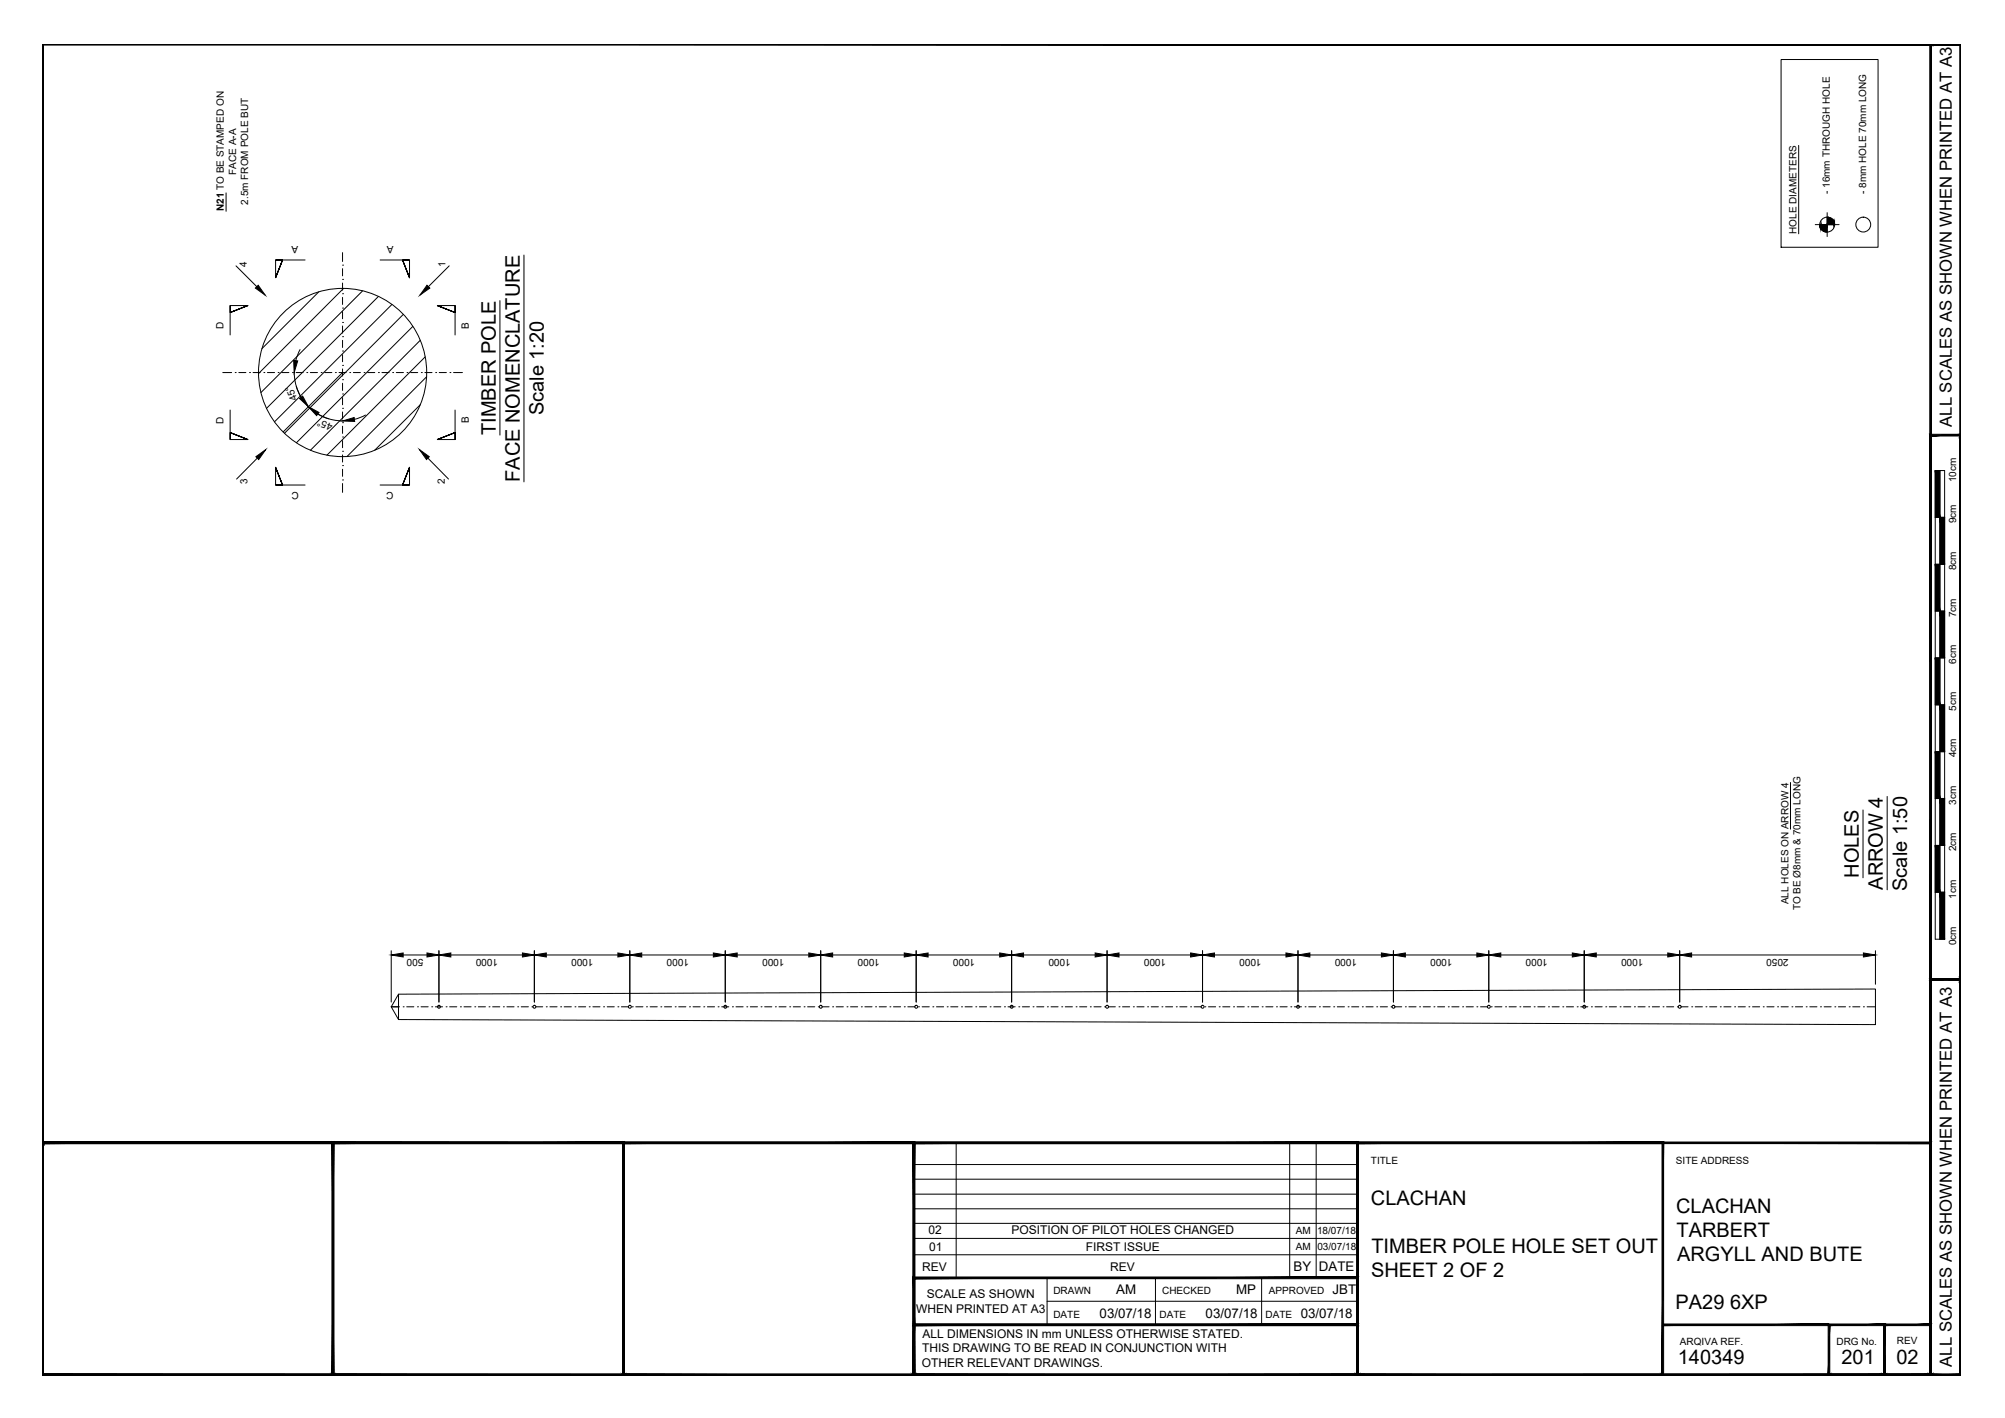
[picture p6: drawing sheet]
<svg xmlns="http://www.w3.org/2000/svg" width="420mm" height="297mm" viewBox="0 0 420 297" stroke-linecap="round" stroke-linejoin="round" font-family="sans-serif">
<g fill="none" stroke="#000" stroke-width=".21">
<path d="M373.2 12.5h20.4v39.3h-20.4zM376.9 30.5v18.5M47.4 40.4v3.9M49.5 55.7l4.3 4.3M57.7 54.5h1.5l-1.5 3.7 1.5-3.7-1.5 3.7v-3.7h6.2M71.8 58.5h.1M71.8 55.5h.1M71.8 52.9v1.9M71.8 56.3v1.5M71.8 59.3v1.5M79.7 54.5h6.1v3.7l-1.4-3.7 1.4 3.7-1.4-3.7h1.4M94.1 55.7l-4.3 4.3"/>
<path d="M109.8 53.4v47.5M380.4 47.1h5M382.9 44.6v5M46.7 78h1.8M48.2 64v1.5l3.7-1.5-3.7 1.5 3.7-1.5h-3.7v6.2M49.3 78h.1M50 78h1.5M52.3 78h.1M53 78h1.5M55.3 78h.1M56 78h1.5M58.3 78h.1"/>
<path d="M59 78h1.5M61.3 78h.1M61.7 78a10.1 10.1 0 0 0 10.1 10.2M62 78h1.5M62.9 73.2l-.9 2.4M64.3 78h.1M65 78h1.5M66.8 61.2l-11.9 11.8M67.3 78h.1M68 78h1.5M70.3 78h.1M71 78h1.5"/>
<path d="M71.8 79.5h.1M71.8 76.5h.1M71.8 73.5h.1M71.8 70.5h.1M71.8 67.5h.1M71.8 64.5h.1M71.8 61.5h.1M71.8 62.3v1.5M71.8 65.3v1.5M71.8 68.3v1.5M71.8 71.3v1.5M71.8 74.3v1.5"/>
<path d="M71.8 77.3v1.5M71.8 78l-12.5 12.5M72 60.4l-17.8 17.9M73.3 78h.1M74 78h1.5M76 60.9l-21.3 21.3M76.3 78h.1M77 78h1.5M79.3 62.1l-23.5 23.5M79.3 78h.1M80 78h1.5M82.1 63.8l-24.6 24.6"/>
<path d="M82.3 78h.1M83 78h1.5M84.5 65.8l-24.9 25M85.3 78h.1M86 78h1.5M86.5 68.4l-24.4 24.4M88.1 71.3l-23 23M88.3 78h.1M89 78h1.5M89.1 74.8l-20.6 20.6M89.4 79l-16.7 16.6M91.3 78h.1"/>
<path d="M92 78h1.5M94.3 78h.1M95 78h1.9M95.4 64v1.5l-3.8-1.5 3.8 1.5-3.8-1.5h3.8v6.2M104.8 63v28.1M48.2 85.9v6.2h3.7l-3.7-1.5 3.7 1.5-3.7-1.5v1.5M53.9 96l-4.3 4.4M62.1 80.9l1 2.3M66.6 86.7l2.3 1M71.8 97.5h.1M71.8 94.5h.1M71.8 91.5h.1"/>
<path d="M71.8 88.5h.1M71.8 85.5h.1M71.8 82.5h.1M71.8 80.3v1.5M71.8 83.3v1.5M71.8 86.3v1.5M71.8 89.3v1.5M71.8 92.3v1.5M71.8 95.3v1.5M71.8 98.3v1.5M76.6 86.9l-2.3 1M88.1 84.8l-9.6 9.5"/>
<path d="M89.7 96l4.3 4.4M95.4 85.9v6.2h-3.8l3.8-1.5-3.8 1.5 3.8-1.5v1.5M405.5 98.6h2v98.1h-2zM406.5 98.6v98.1M57.7 101.6h1.5l-1.5-3.7 1.5 3.7-1.5-3.7v3.7h6.2M71.8 100.5h.1M71.8 101.3v1.8M79.7 101.6h6.1v-3.7l-1.4 3.7 1.4-3.7-1.4 3.7h1.4M405.5 118.2h2M405.5 108.4h2M405.5 137.8h2M405.5 128h2"/>
<path d="M405.5 157.5h2M405.5 147.7h2M375.2 163.9v9.8M390.4 169.7v14.2M395.5 166.8v19.6M405.5 177.1h2M405.5 167.3h2M82 199.2v10.7M92 199.2v10.7M112 199.2v10.7M132 199.2v10.7M152 199.2v10.7"/>
<path d="M172 199.2v10.7M192 199.2v10.7M212 199.2v10.7M232 199.2v10.7M252 199.2v10.7M272 199.2v10.7M292 199.2v10.7M312 199.2v10.7M332 199.2v10.7M352 199.2v10.7M393 199.2v7M405.5 186.9h2"/>
<path d="M82 210.9h1.7M83.5 208.3l309.5-1.1v7.4l-309.5-1zM83.5 208.3v5.3l-1.5-2.7zM84.5 210.9h.1M84.5 200h5M85.2 210.9h1.5M87.5 210.9h.1M88.2 210.9h1.5M90.5 210.9h.1M91.2 210.9h1.5M93.5 210.9h.1M94.2 210.9h1.5"/>
<path d="M94.5 200h15M96.5 210.9h.1M97.2 210.9h1.5M99.5 210.9h.1M100.2 210.9h1.5M102.5 210.9h.1M103.2 210.9h1.5M105.5 210.9h.1M106.2 210.9h1.5M108.5 210.9h.1M109.2 210.9h1.5M111.5 210.9h.1"/>
<path d="M112.2 210.9h1.5M114.5 210.9h.1M114.5 200h15M115.2 210.9h1.5M117.5 210.9h.1M118.2 210.9h1.5M120.5 210.9h.1M121.2 210.9h1.5M123.5 210.9h.1M124.2 210.9h1.5M126.5 210.9h.1M127.2 210.9h1.5"/>
<path d="M129.5 210.9h.1M130.2 210.9h1.5M132.5 210.9h.1M133.2 210.9h1.5M134.5 200h15M135.5 210.9h.1M136.2 210.9h1.5M138.5 210.9h.1M139.2 210.9h1.5M141.5 210.9h.1M142.2 210.9h1.5M144.5 210.9h.1"/>
<path d="M145.2 210.9h1.5M147.5 210.9h.1M148.2 210.9h1.5M150.5 210.9h.1M151.2 210.9h1.5M153.5 210.9h.1M154.2 210.9h1.5M154.5 200h15M156.5 210.9h.1M157.2 210.9h1.5M159.5 210.9h.1M160.2 210.9h1.5"/>
<path d="M162.5 210.9h.1M163.2 210.9h1.5M165.5 210.9h.1M166.2 210.9h1.5M168.5 210.9h.1M169.2 210.9h1.5M171.5 210.9h.1M172.2 210.9h1.5M174.5 210.9h.1M174.5 200h15M175.2 210.9h1.5M177.5 210.9h.1"/>
<path d="M178.2 210.9h1.5M180.5 210.9h.1M181.2 210.9h1.5M183.5 210.9h.1M184.2 210.9h1.5M186.5 210.9h.1M187.2 210.9h1.5M189.5 210.9h.1M190.2 210.9h1.5M192.5 210.9h.1M193.2 210.9h1.5M194.5 200h15"/>
<path d="M195.5 210.9h.1M196.2 210.9h1.5M198.5 210.9h.1M199.2 210.9h1.5M201.5 210.9h.1M202.2 210.9h1.5M204.5 210.9h.1M205.2 210.9h1.5M207.5 210.9h.1M208.2 210.9h1.5M210.5 210.9h.1M211.2 210.9h1.5"/>
<path d="M213.5 210.9h.1M214.2 210.9h1.5M214.5 200h15M216.5 210.9h.1M217.2 210.9h1.5M219.5 210.9h.1M220.2 210.9h1.5M222.5 210.9h.1M223.2 210.9h1.5M225.5 210.9h.1M226.2 210.9h1.5M228.5 210.9h.1"/>
<path d="M229.2 210.9h1.5M231.5 210.9h.1M232.2 210.9h1.5M234.5 210.9h.1M234.5 200h15M235.2 210.9h1.5M237.5 210.9h.1M238.2 210.9h1.5M240.5 210.9h.1M241.2 210.9h1.5M243.5 210.9h.1M244.2 210.9h1.5"/>
<path d="M246.5 210.9h.1M247.2 210.9h1.5M249.5 210.9h.1M250.2 210.9h1.5M252.5 210.9h.1M253.2 210.9h1.5M254.5 200h15M255.5 210.9h.1M256.2 210.9h1.5M258.5 210.9h.1M259.2 210.9h1.5M261.5 210.9h.1"/>
<path d="M262.2 210.9h1.5M264.5 210.9h.1M265.2 210.9h1.5M267.5 210.9h.1M268.2 210.9h1.5M270.5 210.9h.1M271.2 210.9h1.5M273.5 210.9h.1M274.2 210.9h1.5M274.5 200h15M276.5 210.9h.1M277.2 210.9h1.6"/>
<path d="M279.5 210.9h.1M280.2 210.9h1.5M282.5 210.9h.1M283.2 210.9h1.5M285.5 210.9h.1M286.2 210.9h1.5M288.5 210.9h.1M289.2 210.9h1.6M291.5 210.9h.1M292.2 210.9h1.5M294.5 210.9h.1M294.5 200h15"/>
<path d="M295.2 210.9h1.5M297.5 210.9h.1M298.2 210.9h1.5M300.5 210.9h.1M301.3 210.9h1.4M303.5 210.9h.1M304.2 210.9h1.5M306.5 210.9h.1M307.2 210.9h1.5M309.5 210.9h.1M310.2 210.9h1.5M312.5 210.9h.1"/>
<path d="M313.3 210.9h1.4M314.5 200h15M315.5 210.9h.1M316.2 210.9h1.5M318.5 210.9h.1M319.2 210.9h1.5M321.5 210.9h.1M322.2 210.9h1.6M324.5 210.9h.1M325.3 210.9h1.4M327.5 210.9h.1M328.2 210.9h1.5"/>
<path d="M330.5 210.9h.1M331.2 210.9h1.5M333.5 210.9h.1M334.2 210.9h1.6M334.5 200h15M336.5 210.9h.1M337.2 210.9h1.5M339.5 210.9h.1M340.2 210.9h1.5M342.5 210.9h.1M343.2 210.9h1.5M345.5 210.9h.1"/>
<path d="M346.3 210.9h1.5M348.5 210.9h.1M349.2 210.9h1.5M351.5 210.9h.1M352.2 210.9h1.5M354.5 200h36M354.5 210.9h.1M355.2 210.9h1.6M357.5 210.9h.1M358.3 210.9h1.5M360.5 210.9h.1M361.2 210.9h1.5"/>
<path d="M363.5 210.9h.1M364.2 210.9h1.5M366.5 210.9h.1M367.2 210.9h1.6M369.5 210.9h.1M370.3 210.9h1.5M372.5 210.9h.1M373.2 210.9h1.5M375.5 210.9h.1M376.2 210.9h1.5M378.5 210.9h.1M379.3 210.9h1.5"/>
<path d="M381.5 210.9h.1M382.3 210.9h1.4M384.5 210.9h.1M385.2 210.9h1.5M387.5 210.9h.1M388.2 210.9h1.5M390.5 210.9h.1M391.3 210.9h1.7M200.4 239.4v28.3M270.3 239.4v28.3M275.8 239.4v28.3M191.5 250.1h93"/>
<path d="M191.5 247h93M191.5 243.9h93M191.5 256.3h93M191.5 253.2h93M191.5 259.4h93M191.5 262.8h93M219.4 267.7v9.8M219.4 272.6h65.1M242.1 267.7v9.8M264.4 267.7v9.8"/>
<circle cx="382.9" cy="47" r="1.56"/>
<circle cx="390.5" cy="47" r="1.56"/>
<circle cx="71.8" cy="78" r="17.6"/>
<circle cx="92" cy="210.9" r=".31"/>
<circle cx="112" cy="210.9" r=".31"/>
<circle cx="132" cy="210.9" r=".31"/>
<circle cx="152" cy="210.9" r=".31"/>
<circle cx="172" cy="210.9" r=".31"/>
<circle cx="192" cy="210.9" r=".31"/>
<circle cx="212" cy="210.9" r=".31"/>
<circle cx="232" cy="210.9" r=".31"/>
<circle cx="252" cy="210.9" r=".31"/>
<circle cx="272" cy="210.9" r=".31"/>
<circle cx="292" cy="210.9" r=".31"/>
<circle cx="312" cy="210.9" r=".31"/>
<circle cx="332" cy="210.9" r=".31"/>
<circle cx="352" cy="210.9" r=".31"/>
</g>
<g fill="#000" stroke="#000" stroke-width=".21">
<path d="M54.1 59.8l1.5 2-2.1-1.5zM381.3 47.1v.2zM384.4 46.5v.6zM61.5 75.5l.9 .1-.8 2.4zM89.5 59.8l.6 .5-2.1 1.5zM53.6 95.7l2.1-1.5-1.5 2.1zM62.8 83.5l.6-.5 1.2 2.2zM64.6 85.2l2.3 1.2-.6 .7zM71.8 88.2l2.4-.7 .1 .8zM87.9 94.2l2.1 1.5-.6 .6zM82 200l2.5-.4v.9zM89.5 199.6l2.5 .4-2.5 .5z"/>
<path d="M92 200l2.5-.4v.9zM109.5 199.6l2.5 .4-2.5 .5zM112 200l2.5-.4v.9zM129.5 199.6l2.5 .4-2.5 .5zM132 200l2.5-.4v.9zM149.5 199.6l2.5 .4-2.5 .5zM152 200l2.5-.4v.9zM169.5 199.6l2.5 .4-2.5 .5zM172 200l2.5-.4v.9zM189.5 199.6l2.5 .4-2.5 .5zM192 200l2.5-.4v.9zM209.5 199.6l2.5 .4-2.5 .5z"/>
<path d="M212 200l2.5-.4v.9zM229.5 199.6l2.5 .4-2.5 .5zM232 200l2.5-.4v.9zM249.5 199.6l2.5 .4-2.5 .5zM252 200l2.5-.4v.9zM269.5 199.6l2.5 .4-2.5 .5zM272 200l2.5-.4v.9zM289.5 199.6l2.5 .4-2.5 .5zM292 200l2.5-.4v.9zM309.5 199.6l2.5 .4-2.5 .5zM312 200l2.5-.4v.9zM329.5 199.6l2.5 .4-2.5 .5z"/>
<path d="M332 200l2.5-.4v.9zM349.5 199.6l2.5 .4-2.5 .5zM352 200l2.5-.4v.9zM390.5 199.6l2.5 .4-2.5 .5z"/>
<path d="M8.9 9.3l.2 .1h401.6zM8.9 9.3h402l-.2 .1z"/>
<path d="M404.4 9.3l.3 .1zM404.4 9.3l.3 .1-.3 278.6zM404.7 9.4l-.3 278.6 .3-.1zM404.4 288l.3-.1z"/>
<path d="M404.6 9.3l.1 .1h6zM404.6 9.3h6.3l-.2 .1z"/>
<path d="M410.7 9.4v278.5l.2-278.6zM410.9 9.3v278.7l-.2-.1z"/>
<path d="M410.7 9.4v278.5l.2-278.6zM410.9 9.3v278.7l-.2-.1z"/>
<path d="M381.3 47.1v.2zM381.4 47.1v.5z"/>
<path d="M381.4 47.1v.5l.1-.5zM381.5 47.1v.7l-.1-.2z"/>
<path d="M381.5 47.1v.7l.2-.7zM381.7 47.1v1l-.2-.3z"/>
<path d="M381.7 47.1v1l.2-1zM381.9 47.1v1.2l-.2-.2z"/>
<path d="M381.9 47.1v1.2l.2-1.2zM382.1 47.1v1.3l-.2-.1z"/>
<path d="M382.1 47.1v1.3l.3-1.3zM382.4 47.1v1.4l-.3-.1z"/>
<path d="M382.4 47.1v1.4l.2-1.4zM382.6 47.1v1.5l-.2-.1z"/>
<path d="M382.6 47.1v1.5l.3-1.5zM382.9 47.1v1.5h-.3z"/>
<path d="M382.9 45.5v1.6l.3-1.6zM383.2 45.5v1.6h-.3z"/>
<path d="M383.2 45.5v1.6l.2-1.5zM383.4 45.6v1.5h-.2z"/>
<path d="M383.4 45.6v1.5l.3-1.4zM383.7 45.7v1.4h-.3z"/>
<path d="M383.7 45.7v1.4l.2-1.2zM383.9 45.9v1.2h-.2z"/>
<path d="M383.9 45.9v1.2l.2-1zM384.1 46.1v1h-.2z"/>
<path d="M384.1 46.1v1l.1-.8zM384.2 46.3v.8h-.1z"/>
<path d="M384.2 46.3v.8l.2-.6zM384.4 46.5v.6h-.2z"/>
<path d="M384.4 46.8v.3zM384.4 46.8l.1 .3z"/>
<path d="M404.4 91l.3 .3 6.2-.3zM404.7 91.3l6.2-.3-.2 .3zM410.9 91l-.2 .3z"/>
<path d="M404.4 91l.3 114v-113.7zM404.4 91l.3 114-.3 .3z"/>
<path d="M405.5 98.6l1 9.8v-9.8zM405.5 98.6l1 9.8h-1z"/>
<path d="M410.9 91.1l-.2 .2 .2 113.9zM410.7 91.3l.2 113.9-.2-.2zM410.7 205l.2 .3zM404.7 205h6l.2 .3zM404.7 205l-.3 .3h6.5z"/>
<path d="M405.5 118.2l1 9.8v-9.8zM405.5 118.2l1 9.8h-1z"/>
<path d="M406.5 108.4l1 9.8v-9.8zM406.5 108.4l1 9.8h-1z"/>
<path d="M405.5 137.8l1 9.8v-9.8zM405.5 137.8l1 9.8h-1z"/>
<path d="M406.5 128l1 9.8v-9.8zM406.5 128l1 9.8h-1z"/>
<path d="M405.5 157.5l1 9.8v-9.8zM405.5 157.5l1 9.8h-1z"/>
<path d="M406.5 147.6l1 9.9v-9.9zM406.5 147.6l1 9.9h-1z"/>
<path d="M405.5 177.1l1 9.8v-9.8zM405.5 177.1l1 9.8h-1z"/>
<path d="M406.5 167.3l1 9.8v-9.8zM406.5 167.3l1 9.8h-1z"/>
<path d="M406.5 186.9l1 9.8v-9.8zM406.5 186.9l1 9.8h-1z"/>
<path d="M404.4 205l.3 .3 6.2-.3zM404.7 205.3l6.2-.3-.2 .3zM410.9 205l-.2 .3z"/>
<path d="M410.9 205.1l-.2 .2 .2 82.7zM410.7 205.3l.2 82.7-.2-.1zM410.7 287.9l.2 .1z"/>
<path d="M8.9 239.2l.2 .4zM8.9 239.2l395.5 .4h-395.3zM8.9 239.2l395.5 .4 .3-.4z"/>
<path d="M9.1 239.6h60.5l.3-.4zM8.9 239.2h61l-60.8 .4zM8.9 239.2l.2 .4z"/>
<path d="M69.9 239.6h60.6l.3-.4zM69.6 239.2h61.2l-60.9 .4zM69.6 239.2l.3 48.7v-48.3zM69.6 239.2l.3 48.7-.3 .1zM69.6 288l.3-.1z"/>
<path d="M130.8 239.6h60.5l.4-.4zM130.5 239.2h61.2l-60.9 .4zM130.5 239.2l.3 48.7v-48.3zM130.5 239.2l.3 48.7-.3 .1zM130.5 288l.3-.1z"/>
<path d="M191.7 239.6h92.6l.4-.4zM191.3 239.2h93.4l-93 .4zM191.3 239.2l.4 48.7v-48.3zM191.3 239.2l.4 48.7-.4 .1zM191.3 288l.4-.1z"/>
<path d="M284.7 239.6h63.6l.3-.4zM284.3 239.2h64.3l-63.9 .4zM284.3 239.2l.4 48.7v-48.3zM284.3 239.2l.4 48.7-.4 .1zM284.3 288l.4-.1z"/>
<path d="M404.7 239.2l-.3 .4 .3 48.4zM404.4 239.6l.3 48.4-.3-.1zM404.4 287.9l.3 .1z"/>
<path d="M191.3 277.3l.4 .4 93-.4zM191.7 277.7l93-.4-.4 .4zM284.7 277.3l-.4 .4 .4 10.3zM284.3 277.7l.4 10.3-.4-.1zM284.3 287.9l.4 .1z"/>
<path d="M191.3 277.7h93.4l-.4-.4zM191.3 277.7l.4-.4h92.6zM191.3 267.5v10.2l.4-.4zM191.3 267.5l.4 .4v9.4zM191.3 267.5l.4 .4 93-.4zM191.7 267.9l93-.4-.4 .4zM284.7 267.5l-.4 .4 .4 9.8zM284.3 267.9l.4 9.8-.4-.4z"/>
<path d="M383.1 277.3l.3 .4 11.7-.4zM383.4 277.7l11.7-.4-.4 .4zM394.7 277.7l.4 10.3v-10.7zM394.7 277.7l.4 10.3-.4-.1zM394.7 287.9l.4 .1z"/>
<path d="M348.5 277.7h34.8v-.4zM348.5 277.3h34.8l-34.8 .4z"/>
<path d="M394.7 277.3l.4 .4 9.6-.4zM395.1 277.7l9.6-.4-.3 .4zM404.7 277.3l-.3 .4 .3 10.3zM404.4 277.7l.3 10.3-.3-.1zM404.4 287.9l.3 .1z"/>
<path d="M9.1 9.4l-.2 278.6 .2-.1zM8.9 9.3l.2 .1-.2 278.6z"/>
<path d="M9.1 239.6l-.2 48.4 .2-.1zM8.9 239.4l.2 .2-.2 48.4z"/>
<path d="M9.1 287.9l60.7 .1-.2-.1zM9.1 287.9l60.7 .1h-60.9z"/>
<path d="M69.6 287.9l.3 .1zM69.9 239.2v48.8l-.3-.1zM69.9 239.2l-.3 .4v48.3z"/>
<path d="M69.9 287.9l60.7 .1-.1-.1zM69.9 287.9l60.7 .1h-60.8z"/>
<path d="M130.5 287.9l.3 .1zM130.8 239.2v48.8l-.3-.1zM130.8 239.2l-.3 .4v48.3z"/>
<path d="M130.8 287.9l60.7 .1-.2-.1zM130.8 287.9l60.7 .1h-60.9z"/>
<path d="M191.3 287.9l.4 .1zM191.7 239.2v48.8l-.4-.1zM191.3 239.6v48.3l.4-48.7z"/>
<path d="M191.7 287.9l92.8 .1-.2-.1zM191.7 287.9l92.8 .1h-93z"/>
<path d="M284.3 287.9l.4 .1zM284.7 239.2v48.8l-.4-.1zM284.7 239.2l-.4 .4v48.3z"/>
<path d="M191.5 288h93l-.2-.1zM191.5 288l.2-.1h92.6zM191.3 288l.4-.1zM191.7 277.7v10.2l-.4 .1zM191.3 277.3v10.7l.4-10.3z"/>
<path d="M284.7 287.9l63.8 .1-.2-.1zM284.7 287.9l63.8 .1h-64z"/>
<path d="M348.3 287.9l.3 .1zM348.6 239.2v48.8l-.3-.1zM348.6 239.2l-.3 .4v48.3z"/>
<path d="M383.3 288h11.6l-.2-.1zM383.4 287.9h11.3l-11.4 .1zM383.1 288l.3-.1zM383.4 277.7v10.2l-.3 .1zM383.1 277.3v10.7l.3-10.3z"/>
<path d="M8.9 288h395.7l-.2-.1zM8.9 288l.2-.1h395.3zM8.9 239.4v48.6l.2-.1zM8.9 239.4l.2 .2v48.3z"/>
<path d="M394.9 288h9.7l-.2-.1zM394.9 288l.2-.1h9.3zM394.7 288l.4-.1zM395.1 277.7v10.2l-.4 .1zM394.7 277.3v10.7l.4-10.3z"/>
<path d="M9.1 287.9l401.8 .1-.2-.1zM9.1 287.9l401.8 .1h-402z"/>
<path d="M404.7 287.9l6.2 .1-.2-.1zM404.7 287.9l6.2 .1h-6.3z"/>
<path d="M404.6 288h6.3l-.2-.1zM404.7 287.9h6l-6.1 .1zM404.4 288l.3-.1zM404.7 205.3v82.6l-.3 .1zM404.4 205v83l.3-82.7z"/>
</g>
<g font-size="4.2">
<text x="114" y="87" transform="rotate(-90 114 87)">Scale 1:20</text>
<text x="103.9" y="91.1" transform="rotate(-90 103.9 91.1)">TIMBER POLE</text>
<text x="108.9" y="100.9" transform="rotate(-90 108.9 100.9)">FACE NOMENCLATURE</text>
<text x="389.5" y="183.9" transform="rotate(-90 389.5 183.9)">HOLES</text>
<text x="394.6" y="186.4" transform="rotate(-90 394.6 186.4)">ARROW 4</text>
<text x="399.6" y="186.6" transform="rotate(-90 399.6 186.6)">Scale 1:50</text>
<text x="287.3" y="252.5">CLACHAN</text>
<text x="351.2" y="254">CLACHAN</text>
<text x="287.4" y="262.5">TIMBER POLE HOLE SET OUT</text>
<text x="351.4" y="259">TARBERT</text>
<text x="287.3" y="267.5">SHEET 2 OF 2</text>
<text x="351.5" y="264.1">ARGYLL AND BUTE</text>
<text x="351.1" y="274.1">PA29 6XP</text>
<text x="351.6" y="285.7">140349</text>
<text x="385.9" y="285.7">201</text>
<text x="397.4" y="285.7">02</text>
</g>
<g font-size="3.5">
<text x="409" y="89.4" transform="rotate(-90 409 89.4)">ALL SCALES AS SHOWN WHEN PRINTED AT A3</text>
<text x="409" y="286.3" transform="rotate(-90 409 286.3)">ALL SCALES AS SHOWN WHEN PRINTED AT A3</text>
</g>
<g font-size="2.8">
<text x="271.1" y="266.3">BY</text>
<text x="276.4" y="266.3">DATE</text>
<text x="233.9" y="271.1">AM</text>
<text x="259" y="271.1">MP</text>
<text x="279.3" y="271.1">JBT</text>
<text x="230.4" y="276">03/07/18</text>
<text x="252.7" y="276">03/07/18</text>
<text x="272.6" y="276">03/07/18</text>
</g>
<g font-size="2.5">
<text x="194.5" y="258.6">02</text>
<text x="194.7" y="262">01</text>
<text x="211.9" y="258.6">POSITION OF PILOT HOLES CHANGED</text>
<text x="227.5" y="262">FIRST ISSUE</text>
<text x="193.3" y="266.2">REV</text>
<text x="232.6" y="266.2">REV</text>
<text x="192" y="275">WHEN PRINTED AT A3</text>
<text x="194.2" y="272">SCALE AS SHOWN</text>
<text x="193.3" y="280.3">ALL DIMENSIONS IN mm UNLESS OTHERWISE STATED.</text>
<text x="193.2" y="286.3">OTHER RELEVANT DRAWINGS.</text>
<text x="193.3" y="283.3">THIS DRAWING TO BE READ IN CONJUNCTION WITH</text>
</g>
<g font-size="2.1">
<text x="49.5" y="36.6" transform="rotate(-90 49.5 36.6)">FACE A-A</text>
<text x="383.5" y="40.7" transform="rotate(-90 383.5 40.7)">- 16mm THROUGH HOLE</text>
<text x="391" y="40.7" transform="rotate(-90 391 40.7)">- 8mm HOLE 70mm LONG</text>
<text x="46.9" y="44.3" transform="rotate(-90 46.9 44.3)">N21 TO BE STAMPED ON</text>
<text x="52" y="42.9" transform="rotate(-90 52 42.9)">2.5m FROM POLE BUT</text>
<text x="62.5" y="51.6" transform="rotate(-180 62.5 51.6)">A</text>
<text x="82.5" y="51.6" transform="rotate(-180 82.5 51.6)">A</text>
<text x="376.5" y="49" transform="rotate(-90 376.5 49)">HOLE DIAMETERS</text>
<text x="51.7" y="55.8" transform="rotate(-90 51.7 55.8)">4</text>
<text x="93.3" y="56" transform="rotate(-90 93.3 56)">1</text>
<text x="46.8" y="68.9" transform="rotate(-90 46.8 68.9)">D</text>
<text x="98.2" y="68.9" transform="rotate(-90 98.2 68.9)">B</text>
<text x="62.3" y="83.6" transform="rotate(-112 62.3 83.6)">45°</text>
<text x="46.8" y="88.7" transform="rotate(-90 46.8 88.7)">D</text>
<text x="69.8" y="88.8" transform="rotate(-161 69.8 88.8)">45°</text>
<text x="98.2" y="88.6" transform="rotate(-90 98.2 88.6)">B</text>
<text x="51.9" y="101.3" transform="rotate(-91 51.9 101.3)">3</text>
<text x="93.2" y="101.3" transform="rotate(-90 93.2 101.3)">2</text>
<text x="409.9" y="101" transform="rotate(-90 409.9 101)">10cm</text>
<text x="62.6" y="103" transform="rotate(-180 62.6 103)">C</text>
<text x="82.5" y="103" transform="rotate(-180 82.5 103)">C</text>
<text x="409.9" y="109.6" transform="rotate(-90 409.9 109.6)">9cm</text>
<text x="409.9" y="119.5" transform="rotate(-90 409.9 119.5)">8cm</text>
<text x="409.9" y="129.3" transform="rotate(-90 409.9 129.3)">7cm</text>
<text x="409.9" y="139.1" transform="rotate(-90 409.9 139.1)">6cm</text>
<text x="409.9" y="148.9" transform="rotate(-90 409.9 148.9)">5cm</text>
<text x="409.9" y="158.6" transform="rotate(-90 409.9 158.6)">4cm</text>
<text x="409.9" y="168.6" transform="rotate(-90 409.9 168.6)">3cm</text>
<text x="409.9" y="178.3" transform="rotate(-90 409.9 178.3)">2cm</text>
<text x="374.8" y="189.4" transform="rotate(-90 374.8 189.4)">ALL HOLES ON ARROW 4</text>
<text x="377.3" y="190.7" transform="rotate(-90 377.3 190.7)">TO BE Ø8mm &amp; 70mm LONG</text>
<text x="409.9" y="188.3" transform="rotate(-90 409.9 188.3)">1cm</text>
<text x="409.9" y="198" transform="rotate(-90 409.9 198)">0cm</text>
<text x="88.7" y="200.8" transform="rotate(-180 88.7 200.8)">500</text>
<text x="104.4" y="200.8" transform="rotate(-180 104.4 200.8)">1000</text>
<text x="124.4" y="200.8" transform="rotate(-180 124.4 200.8)">1000</text>
<text x="144.4" y="200.8" transform="rotate(-180 144.4 200.8)">1000</text>
<text x="164.4" y="200.8" transform="rotate(-180 164.4 200.8)">1000</text>
<text x="184.4" y="200.8" transform="rotate(-180 184.4 200.8)">1000</text>
<text x="204.4" y="200.8" transform="rotate(-180 204.4 200.8)">1000</text>
<text x="224.4" y="200.8" transform="rotate(-180 224.4 200.8)">1000</text>
<text x="244.4" y="200.8" transform="rotate(-180 244.4 200.8)">1000</text>
<text x="264.4" y="200.8" transform="rotate(-180 264.4 200.8)">1000</text>
<text x="284.4" y="200.8" transform="rotate(-180 284.4 200.8)">1000</text>
<text x="304.4" y="200.8" transform="rotate(-180 304.4 200.8)">1000</text>
<text x="324.4" y="200.8" transform="rotate(-180 324.4 200.8)">1000</text>
<text x="344.4" y="200.8" transform="rotate(-180 344.4 200.8)">1000</text>
<text x="374.8" y="200.8" transform="rotate(-180 374.8 200.8)">2050</text>
<text x="287.3" y="243.9">TITLE</text>
<text x="351.2" y="243.9">SITE ADDRESS</text>
<text x="271.5" y="261.9">AM</text>
<text x="271.5" y="258.4">AM</text>
<text x="276" y="258.4">18/07/18</text>
<text x="276.1" y="261.9">03/07/18</text>
<text x="220.8" y="271.1">DRAWN</text>
<text x="243.5" y="271.1">CHECKED</text>
<text x="265.9" y="271.1">APPROVED</text>
<text x="220.8" y="276">DATE</text>
<text x="243" y="276">DATE</text>
<text x="265.2" y="276">DATE</text>
<text x="352.1" y="281.6">ARQIVA REF.</text>
<text x="384.8" y="281.6">DRG No.</text>
<text x="397.5" y="281.6">REV</text>
</g>
</svg>
